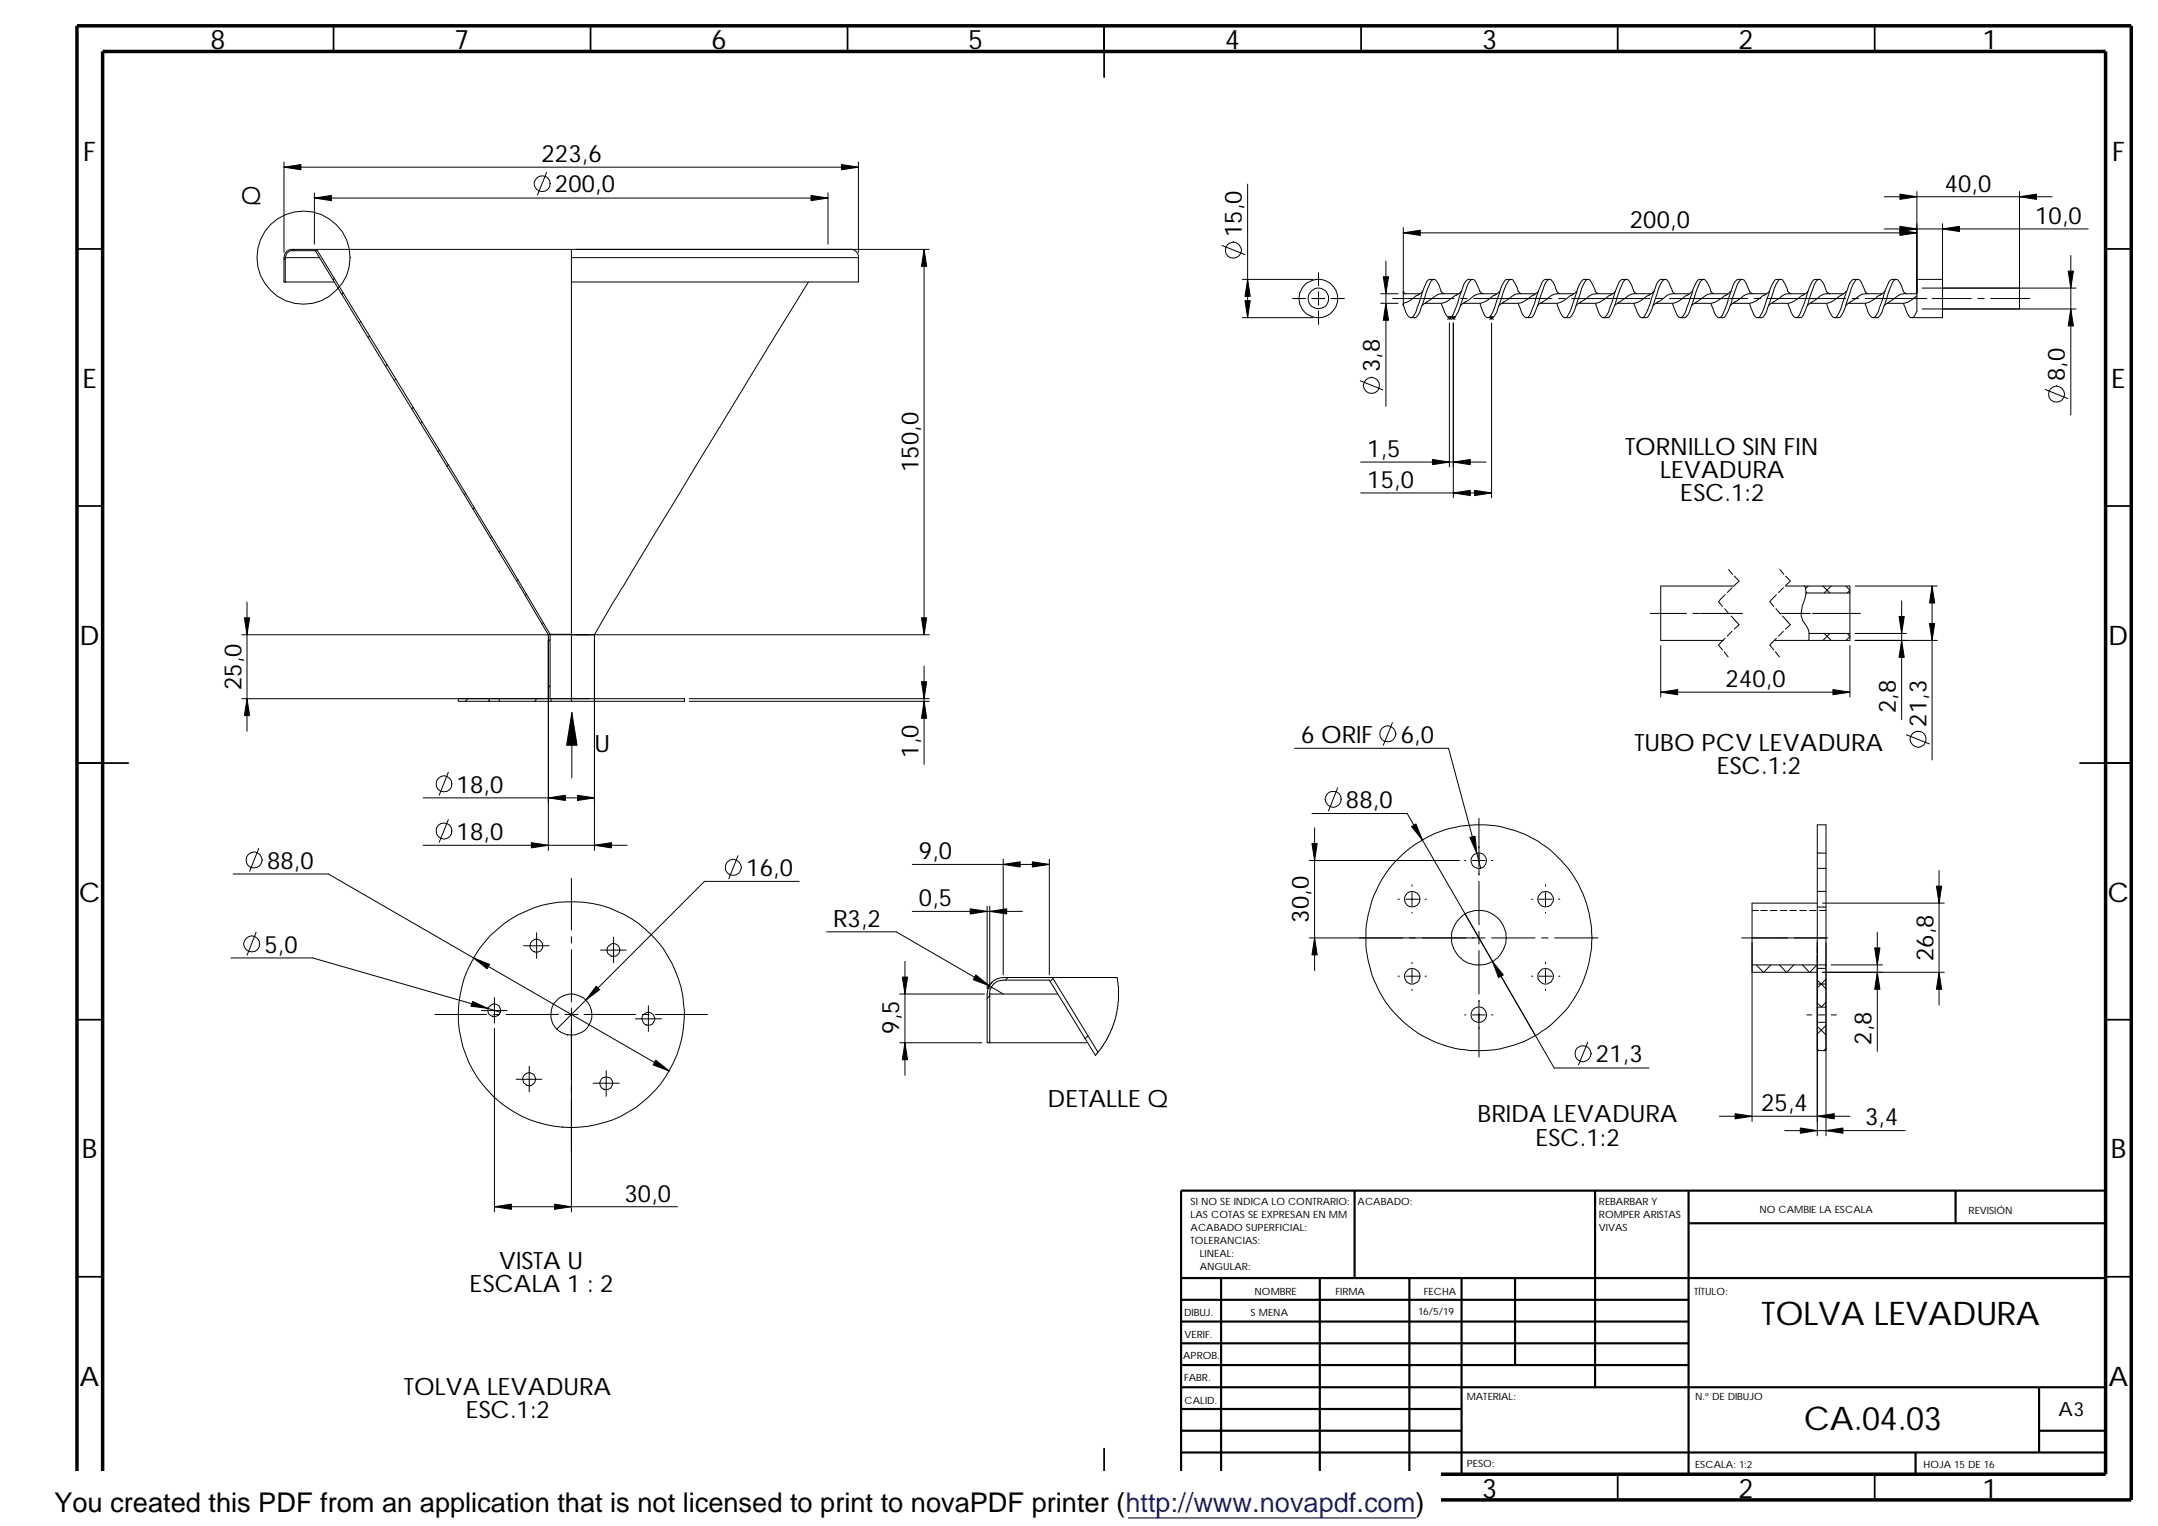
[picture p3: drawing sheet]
<svg xmlns="http://www.w3.org/2000/svg" width="420mm" height="297mm" viewBox="0 0 420 297" stroke-linecap="round" stroke-linejoin="round" font-family="sans-serif">
<g fill="none" stroke="#000" stroke-width=".34">
<path d="M64.9 5v5M115 5v5M165 5v5M215 5v10M265 5v5M315 5v5M365 5v5M15 48.5h5M410 48.5h5M15 98.5h5M410 98.5h5M15 148.5h10"/>
<path d="M405 148.5h10M15 198.5h5M410 198.5h5M15 248.5h5M410 248.5h5M64.9 287v5M115 287v5M165 287v5M215 282v10M265 287v5M315 287v5M365 287v5"/>
</g>
<g fill="none" stroke="#000" stroke-width=".42">
<path d="M263.7 231.8v17M310.6 231.8v38.2M328.8 238.1h81.2M328.8 231.8v55.2M380.7 231.8v6.3M410 231.8h-180v55.2M230 248.8h180M230 253h98.8M230 257.2h98.8M237.7 248.8v38.2M257 248.8v38.2M274.4 248.8v38.2"/>
<path d="M284.6 248.8v38.2M295 248.8v16.9M230 278.5h54.6M230 270h180M230 274.3h54.6M230 261.5h98.8M230 265.7h98.8M397 278.5h13M397 270v12.7M230 282.7h180M373 282.7v4.3"/>
</g>
<path d="M15 5h400v287h-400zM20 10h390v277h-390z" fill="none" stroke="#000" stroke-width=".68" stroke-linecap="butt"/>
<g fill="none" stroke="#000" stroke-width=".19">
<path d="M55.3 31.5v17.6M55.3 32.5h111.8M61.2 38.6h100M61.2 37.5v10M106.4 33.6l-1.8 4.4M161.2 37.5v10M167.1 31.5v17.6M242.9 35.8v26M366.9 38.3h32.6M373.2 37.3v19.8M393.2 37.3v19.8M55.5 50.2h6.6"/>
<path d="M55.5 54.9h9.6M55.5 50.2a1.3 1.3 0 0 1 1.4-1.4h4.5l27.7 45.3 17.7 29.5v42M55.5 50.3l-.2 .3M55.5 50.2v4.7M57.3 48.5l-.2 .3M61.6 48.5h-4.7a1.59 1.59 0 0 0-1.6 1.7v4.7h.2M61.6 48.5l37 60.7 8.5 14.3M61.6 48.5h49.7M61.7 48.6l-.2 .3M65.1 54.2l-.2 .3M66.9 57l-.4 .3M111.3 48.5h52.3a6.4 6.4 0 0 1 2.9 .3l.2 .2a1.41 1.41 0 0 1 .4 1.2"/>
<path d="M111.3 50.2h55.8M111.3 48.5v1.7M111.3 50.2v4.7h55.8v-4.7M111.3 55v68.6M112.3 48.5h68.6M157.4 54.9l-38.1 62.5-3.6 6.2M179.9 48.5v75.1M237.9 47.8l4.5 1.8M241.9 54.4h13.8M251.7 58.1h2.5M255.4 58.1h2.5M256.7 53.1v2.5"/>
<path d="M256.7 56.8v2.6M259.2 58.1h2.5M268.8 59h3.4M268.8 57.2h3.4M269.8 50.8v28.3M271.2 58.1h11.9M273.2 57.2v-.4l.4 .4M273.2 57.2v1.8M273.2 57.2h3.2M273.2 45.3h100M273.2 44.3v12.8M277 56.7l-.4 .4-.9 .5a5.1 5.1 0 0 1-2.5 1.4"/>
<path d="M279.1 54.4a1.19 1.19 0 0 0-1.6 1l-1.6 4.5a2.51 2.51 0 0 1-1.2 1.9 1.94 1.94 0 0 1-1.2-1.7l-.3-.9v.3v-.5M281.2 57.2l-.2-.1a.95 .95 0 0 1-.6-.9 2.54 2.54 0 0 0-1.2-1.8l-.3 .1-.3 .3-1 2.3-1.2 3.6-.3 .6-.3 .5h-1.1M283.6 57.4l-.4 .2a5.8 5.8 0 0 1-2.5 1.4h-3.2M284 57.2h-3.3a4.9 4.9 0 0 0-2.5 1.3l-1.3 1M284.4 58.1h1.3M284.6 56.7l-1.1 .7M285.3 58.8l-1 .7M286.7 54.4a1.3 1.3 0 0 0-1.7 1l-1.2 3.6-.9 2.3-.4 .5h-.3a2.08 2.08 0 0 1-1.2-1.7l-.3-.9M286.9 58.1h15.3M288.7 57.2l-.2-.1a.95 .95 0 0 1-.5-.9l-.6-1.3-.4-.4-.3-.1a2.08 2.08 0 0 0-1.2 1.8l-1.6 4.5-.6 1.1h-.3M291.4 57.2l-3.8 .1-2.4 1.5M292 56.7l-.4 .4-.9 .5a5.1 5.1 0 0 1-2.5 1.4h-3.3"/>
<path d="M294.2 54.4l-1.1 .1a6.3 6.3 0 0 0-1.2 2.6l-.6 1.9a6 6 0 0 1-1.3 2.8h-.6l-.3-.4-.9-2.2M296.2 57.2l-.6-.5-.5-1.2-.5-1h-.7l-1 1.7-1.2 3.7a2.51 2.51 0 0 1-1.2 1.9h-.1M299 57.2l-3.9 .1-3.3 2.2M299.6 56.7l-.5 .4-.9 .5a5.8 5.8 0 0 1-2.5 1.4h-3.3M301.7 54.4h-.8l-.6 .4-2.4 6.5-.4 .5h-.3a2.08 2.08 0 0 1-1.2-1.7l-.3-.9M303.4 58.1h1.3M303.7 57.2l-.2-.1a.95 .95 0 0 1-.6-.9l-.6-1.3-.3-.4-.3-.1a2.08 2.08 0 0 0-1.2 1.8l-.9 2.8-1 2.3-.3 .5h-1.1M306 58.1h15.2M306.4 57.2l-3.8 .1-.7 .3-2.5 1.9M307 56.7l-.4 .4-1 .5a5.1 5.1 0 0 1-2.4 1.4h-3.3M309.2 54.4a1.3 1.3 0 0 0-1.7 1l-1.5 4.5-.9 1.9h-.7l-.3-.4-.9-2.2M310.6 56.7l.5 .5"/>
<path d="M310.6 56.7l-1.1-2.2h-.6a6.3 6.3 0 0 0-1.2 2.6l-.7 1.9a6 6 0 0 1-1.3 2.8h-1M313.9 57.2l-3.9 .1-3.2 2.2M314.5 56.7l-.4 .4-.9 .5a5.8 5.8 0 0 1-2.6 1.4h-3.2M316.7 54.4a1.19 1.19 0 0 0-1.7 1l-1.8 5.3-.7 1.1h-.3a2.08 2.08 0 0 1-1.2-1.7l-.4-.9M318.7 57.2l-.2-.1a.95 .95 0 0 1-.6-.9 2.54 2.54 0 0 0-1.2-1.8l-.3 .1-.3 .3-2.5 6.5-.3 .5h-1.1M321.1 57.4l-.4 .2a5.8 5.8 0 0 1-2.5 1.4h-3.2M321.5 57.2h-3.3a4.9 4.9 0 0 0-2.5 1.3l-1.3 1M322.1 56.7l-1 .7M322.5 58.1h1.3M324.2 54.4a1.3 1.3 0 0 0-1.7 1l-1.9 5.3-.6 1.1h-.3a2.08 2.08 0 0 1-1.2-1.7l-.3-.9M325 58.1h15.3M326.1 57.2l-.5-.4-.7-1.9-.4-.4-.3-.1a2.34 2.34 0 0 0-1.3 1.8l-1.5 4.5-.6 1.1h-1.1"/>
<path d="M328.9 57.2l-3.9 .1-3.2 2.2M329.5 56.7l-.4 .4-.9 .5a5.1 5.1 0 0 1-2.5 1.4h-3.3M331.7 54.4l-1.1 .1a6.3 6.3 0 0 0-1.2 2.6l-1 2.8a2.51 2.51 0 0 1-1.2 1.9h-.3l-.3-.4-1-2.2M333.7 57.2l-.6-.5a5.1 5.1 0 0 0-1.1-2.2h-.6l-.4 .3-1.8 5.1a2.51 2.51 0 0 1-1.2 1.9h-.8M336.5 57.2h-3.3a4.9 4.9 0 0 0-2.5 1.3l-1.3 1M337.1 56.7l-.5 .4-.9 .5a5.8 5.8 0 0 1-2.5 1.4h-3.3M337.8 58.8l-1 .7M339.2 54.4a1.3 1.3 0 0 0-1.7 1l-1.2 3.6-.9 2.3-.4 .5h-.3a2.08 2.08 0 0 1-1.2-1.7l-.3-.9M341.2 57.2l-.2-.1a.95 .95 0 0 1-.6-.9l-.5-1.3-.4-.4-.3-.1a2.08 2.08 0 0 0-1.2 1.8l-.9 2.8-1.1 2.3-.2 .5h-1.1M341.5 58.1h1.3M343.9 57.2l-3.8 .1-2.4 1.5M344.1 58.1h15.2"/>
<path d="M344.5 56.7l-.4 .4-.9 .5a5.1 5.1 0 0 1-2.5 1.4h-3.3M346.7 54.4l-1.1 .1a6.3 6.3 0 0 0-1.2 2.6l-.9 2.8-.9 1.9h-.7l-.4-.4-.8-2.2M348.7 57.2l-.6-.5-.5-1.2-.6-1h-.6a6.3 6.3 0 0 0-1.2 2.6l-1 2.8a2.51 2.51 0 0 1-1.2 1.9h-.8M351.5 57.2h-3.3a2.19 2.19 0 0 0-1.8 .9l-2.1 1.4M352 56.7l-.4 .4-.9 .5a5.8 5.8 0 0 1-2.6 1.4h-3.2M354.2 54.4h-.8l-.6 .4-2.4 6.5-.4 .5h-.3a2.08 2.08 0 0 1-1.2-1.7l-.4-.9M356.2 57.2l-.2-.1a.95 .95 0 0 1-.6-.9 2.54 2.54 0 0 0-1.2-1.8 1.94 1.94 0 0 0-1.2 1.8l-1 2.8-.9 2.3-.3 .5h-1.1M359 57.2l-3.9 .1-.7 .3-2.5 1.9M359.5 56.7l-1.3 .9a5.8 5.8 0 0 1-2.5 1.4h-3.2M360.6 58.1h1.3M361.7 54.4a1.3 1.3 0 0 0-1.7 1l-1.5 4.5-1 1.9h-.6l-.3-.4-.9-2.2M363.1 58.1h12.1"/>
<path d="M363.6 57.2l-.5-.4-.7-1.9-.4-.4h-.6a6.3 6.3 0 0 0-1.2 2.6l-1 2.8-.9 1.9h-1.1M366.4 57.2l-3.9 .1-3.2 2.2M366.9 44.6h39.7M367 56.7l-.4 .4-.9 .5a5.1 5.1 0 0 1-2.5 1.4h-3.3M369.1 54.4a1.19 1.19 0 0 0-1.6 1l-1.6 4.5a2.51 2.51 0 0 1-1.2 1.9 1.94 1.94 0 0 1-1.2-1.7l-.4-.9M370.7 59.2l.3 .9a2.08 2.08 0 0 0 1.2 1.7 1.63 1.63 0 0 0 1-1.7v-5.7h5v7.4h-6M371.2 57.2l-.2-.1a.95 .95 0 0 1-.6-.9 2.54 2.54 0 0 0-1.2-1.8l-.3 .1-.3 .3-1 2.3-1.2 3.6-.3 .6-.3 .5h-1.1M373.2 57.2h-2.5a4.9 4.9 0 0 0-2.5 1.3l-1.3 1M373.2 57.6a5.8 5.8 0 0 1-2.5 1.4h-3.2M374.2 56.1h30M376.2 58.1h7.6M378.2 43.5v13.6"/>
<path d="M385.1 58.1h1.2M387.6 58.1h7.6M393.2 56.1v4M403.2 49.7v31.1M70.3 62.6l-.4 .3M72 65.4l-.3 .2M75.4 71l-.3 .2M77 73.8l-.2 .2M80.4 79.3l-.2 .3M241.9 61.8h13.8M256.7 60.6v2.5M264.8 74.1l4.4 1.8"/>
<path d="M281.9 61.8h1.4M281.9 61.6l.6 .6M282.2 61.6v.6M282.2 62.9v28M282.4 61.6l-.5 .6M282.7 61.6l.6 .6M283 61.6v.6M283 62.9v34M283.2 61.6l-.6 .6M289.6 61.8h1.1M290.2 61.6l.5 .6M290.4 61.6v.6"/>
<path d="M290.4 62.9v34M290.7 61.6l-.6 .6M374.2 60.1h30M398.2 75.8l4.4 1.8M82.1 82.1l-.2 .3M85.6 87.7l-.3 .2M87.3 90.5l-.3 .2M90.7 96l-.3 .3M92.4 98.8l-.3 .3M264.9 96h25.5M264.9 89.9h24.4M48.1 117.2v25.2"/>
<path d="M95.8 104.4l-.3 .3M97.5 107.2l-.3 .3M100.8 112.8l-.2 .3M102.5 115.6l-.2 .3M321.3 119.4h7M329.6 119.4h1.3M331 119.4h8.3M335.8 118.5l.8 1M335.9 115.8l-1.3 1.3 .8 1M336.5 110.9l.8 .9M337.1 119.9l1.5 1.7-.9 .9M337.2 114.4l-.9 .9"/>
<path d="M337.7 114.1h-14.4v10.6h12.2M337.7 112.1l.9 1M338.6 113.1l-.9 .9M345.8 118.5l.8 1M345.9 115.8l-1.3 1.3 .8 1M346.5 119.4h6M346.5 110.9l.8 .9M347 119.9l1.6 1.7-1 .9M347.2 114.4l-.9 .9M347.6 114.1h12.6v1.3M347.7 112.1l.9 1M348.6 113.1l-1 .9"/>
<path d="M351.4 114.1l.1 .5a5.9 5.9 0 0 1-.6 3.5 4.2 4.2 0 0 0 0 2.7 3.9 3.9 0 0 1 1.2 3.9M351.6 115.3l.2 .1M351.6 115.4h8.6M352 114.1l-.5 .5M352.9 119.4h9.3M354.9 114.1l1.4 1.3M356.5 114.1l-1.3 1.3M359.4 114.1l.8 .8-.5 .5M360.2 115.4v7.9M361.2 114.1h16M370.2 117v23.1M376.2 114.1v33.8"/>
<path d="M47.1 136h67.6M47.1 123.6h133.8M89.2 136v.5h6M91.1 136l-.5 .5M95.2 136.5v-.5h2v.5M95.2 136.5h2M95.2 136.3l-.1 .2M97.2 136.5h10.1M104.6 136l-.5 .5M105.8 121.3l-.2 .2M107.1 123.5h4.2M107.1 133.5l-.3 .4"/>
<path d="M107.1 124.5l-.3 .4M107.1 123.5v12.5M107.3 136.5v-.5h26v.5h-22M107.3 136.5h4M111.3 123.6h4.4M111.3 123.6v12.9M111.3 138.7v12.7M115.7 123.6v42M134.2 136h46.7M134.2 136.5h46.7M179.9 129.7v19.1M323.3 125.7v10"/>
<path d="M323.3 134.7h36.9M335.7 126.9l.8 1M335.9 124.2l-1.3 1.4 .8 .9M337.2 122.9l-.9 .9M345.7 126.9l.8 1M345.9 124.2l-1.3 1.4 .8 .9M347.2 122.9l-.9 .9M352.2 123.3h8M355.2 123.3l1.3 1.4M356.3 123.3l-1.4 1.4M359.7 123.3l.5 .6-.8 .8M360.2 123.3v1.4h-14.7"/>
<path d="M360.2 125.7v10M361.2 124.7h16M361.2 123.3h10M82.4 155.3h33.3M87.3 159.5l-1.8 4.4M87.3 150.3l-1.8 4.5M252.1 145.7h29.9l6.3 23.3M255.4 158.4h18.6l25 43.2M260.4 153.4l-1.7 4.4M271.1 140.7l-1.8 4.4M288 159.3v9.5M371.2 143l4.5 1.8"/>
<path d="M45.4 170.1h18.5l66.4 38.4M50.4 165.1l-1.8 4.5M82.4 164.5h39.7M111.3 171v10M143.7 166.6l-1.8 4.5M155.6 171.6h-18.4l-28.8 28.7M177.6 177.4h21.5M177.6 168.3h26.7M192.2 176.4v16.1M192.7 176.4v16.1M195.3 167.2v22.6M204.3 167.2v22.6"/>
<path d="M254.9 167.5h29.2M255.9 161.1v27.8M271.6 167.8a22 22 0 0 1 35.7 4.3 22 22 0 0 1-16.2 32.2 22 22 0 0 1-24.7-26.1 22.3 22.3 0 0 1 5.2-10.4zM272.2 175h.3M273.7 175h2.5M274.9 172.2v.3M274.9 173.8v2.5M274.9 177.6v.1M277.5 175h.2M285.2 167.5h.2M286.7 167.5h2.4M288 169v1.3"/>
<path d="M288 171.6v8.4M290.4 167.5h.3M298.2 175h.2M299.6 175h2.6M300.9 172.2v.3M300.9 173.8v2.5M300.9 177.6v.1M303.4 175h.3M341.1 177.2h1.3M342.8 177.2h1.3M344.7 177.2h1.2M346.6 177.2h1.3"/>
<path d="M348.5 177.2h1.3M350.4 177.2h1.3M352.3 177.2h1.3M353.8 175.8h-12.7v12h14.4v-27.2h-1.7v60.5M353.8 176.6h1.7M353.8 173.5h1.7M353.8 169h1.7M353.8 166.1h1.7M354.2 177.2h1.3M354.8 175.8h23.7M377.5 169.4v26.2M45 186.5h15.9l36.6 10.5"/>
<path d="M49.9 181.5l-1.8 4.5M84.7 197.5h10M93.7 196.7h5M96 197.5h1.3M96.3 194.2v5M98.6 197.5h10.1M101.9 184.1h5M104.5 181.6v4.9M110 197.5h2.5M111.3 182.3v1.3M111.3 184.9v10.1M111.3 196.2v39.7"/>
<path d="M113.7 197.5h10.1M116.9 184.9h5M119.5 182.4v5M123.7 198.3h5.1M125.1 197.5h1.2M126.2 195.8v5M127.6 197.5h10.2M161 181.4h13.5l20.8 12.1M175.2 193.5h16.5M176.2 187.1v22.2M192.7 193.5h13.2M192.7 193.8l-.5 .5"/>
<path d="M192.7 193.5v9.5M193.2 191.1l-.4 .4-.4 1M196.3 190.3l-.6 .5M204.9 190.3h-9.6a3.2 3.2 0 0 0-3.1 3.2v9.5h.5M204.9 190.3h12.6l.3 1.7v2.9l-.6 3.4-.6 1.8-1.2 2.5-.7 1.1-1.4 1.7-9-14.6h-9a2.61 2.61 0 0 0-2.6 2.7M204.9 190.3l8.9 14.5M205 190.5l-.5 .5M254.9 182.6h34.2M272.2 190h.3M273.7 190h2.5M274.9 187.3v.3M274.9 188.8v2.5"/>
<path d="M274.9 192.6v.2M277.5 190h.2M285.2 197.6h.2M286.7 197.6h2.4M288 181.3v2.5M288 185v8.5M288 194.8v1.2M288 196.3v9.5M290.4 182.6h8.5M290.4 197.6h.3M290.6 187.1l12 20.8h18.5M298.2 190h.2"/>
<path d="M299.6 190h2.6M300.1 182.6h1.3M300.9 187.3v.3M300.9 188.8v2.5M300.9 192.6v.2M302.7 182.6h8.4M303.4 190h.3M339.1 182.6h16.8M341.1 189.3h12.7M341.1 183.5v34.8M342 187.8l1.3 1.5M344.8 187.8l-1.4 1.5"/>
<path d="M346.5 187.8l1.3 1.5M349.2 187.8l-1.3 1.5M350.9 187.8l1.4 1.5M351.8 197.6h.9M353.7 187.8l-1.3 1.5M353.8 196h1.7v3h-1.7zM353.8 191.5h1.7M353.8 188.5h1.7M353.8 199.8l1.7 1.7M353.8 195.3l.9 .7M353.8 190.8l1.7 1.7M354 197.6h1.3"/>
<path d="M354.8 189.3h23.7M355.4 187.8l.1 .2M355.5 199.6l-1.7 1.7M355.5 190.6l-1.7 1.7M355.5 195.1l-.9 .9M355.5 183.5v37.6M356.5 187.8h10M356.5 197.6h1M365.5 181.5v23.2M96.3 200.2v35.7M100.5 210.1h5M103 207.5v5"/>
<path d="M115.5 210.8h5.1M118 208.4v5M175.2 203h16M192.7 203h19M192.7 202.8l-.2 .2M211.8 201.6l-.6 .6M309.1 202.9l-1.8 4.4M334.8 217.3h25.4M353.8 204.2l.4 .3M353.8 204.5h1.7M355.5 204.1l-.4 .4M96.3 234.9h35.6"/>
<path d="M347.5 220.1h23.4"/>
<circle cx="105.6" cy="35.8" r="1.54"/>
<circle cx="59.1" cy="50.2" r="9.1"/>
<circle cx="240.1" cy="48.7" r="1.58"/>
<circle cx="256.7" cy="58.1" r="1.97"/>
<circle cx="256.7" cy="58.1" r="3.7"/>
<circle cx="267" cy="75" r="1.58"/>
<circle cx="400.4" cy="76.7" r="1.58"/>
<circle cx="86.4" cy="152.6" r="1.54"/>
<circle cx="259.6" cy="155.6" r="1.54"/>
<circle cx="270.2" cy="142.9" r="1.58"/>
<circle cx="373.5" cy="143.9" r="1.54"/>
<circle cx="49.5" cy="167.4" r="1.58"/>
<circle cx="86.4" cy="161.7" r="1.54"/>
<circle cx="142.8" cy="168.9" r="1.58"/>
<circle cx="274.9" cy="175" r="1.5"/>
<circle cx="287.9" cy="167.5" r="1.49"/>
<circle cx="300.9" cy="175" r="1.5"/>
<circle cx="49" cy="183.8" r="1.54"/>
<circle cx="96.2" cy="196.7" r="1.21"/>
<circle cx="104.4" cy="184.1" r="1.24"/>
<circle cx="111.2" cy="197.5" r="22"/>
<circle cx="111.3" cy="197.5" r="4"/>
<circle cx="119.4" cy="184.9" r="1.24"/>
<circle cx="126.3" cy="198.3" r="1.26"/>
<circle cx="274.9" cy="190" r="1.5"/>
<circle cx="287.9" cy="197.5" r="1.49"/>
<circle cx="287.9" cy="182.5" r="5.3"/>
<circle cx="300.9" cy="190" r="1.5"/>
<circle cx="103.1" cy="210.1" r="1.26"/>
<circle cx="118" cy="210.9" r="1.26"/>
<circle cx="308.2" cy="205.1" r="1.58"/>
</g>
<g fill="#000" stroke="#000" stroke-width=".19">
<path d="M55.3 32.5l3.3-.5v1zM61.2 38.6l3.3-.6v1.1zM157.9 38l3.3 .6-3.3 .5zM163.8 32l3.3 .5-3.3 .5zM369.9 37.8l3.3 .5-3.3 .5zM393.2 38.3l3.3-.5v1zM179.9 48.5l.5 3.3h-1zM242.9 54.4l.5 3.3h-1zM269.8 59l.5 3.3h-1zM269.3 53.9h1l-.5 3.3zM273.2 45.3l3.3-.5v1zM369.9 44.8l3.3 .5-3.3 .5z"/>
<path d="M369.9 44.1l3.3 .5-3.3 .5zM378.2 44.6l3.3-.5v1zM402.7 52.8h1l-.5 3.3zM242.4 58.5h1l-.5 3.3zM403.2 60.1l.5 3.3h-1zM278.9 89.4l3.3 .5-3.3 .6zM283 96l3.3-.6v1.1zM283 89.9l3.3-.5v1.1zM287.1 95.4l3.3 .6-3.3 .5zM376.2 114.1l.5 3.3h-1zM48.1 136l.5 3.3h-1zM47.6 120.3h1l-.5 3.3z"/>
<path d="M111.3 138.7l1.1 6.4h-2.1zM179.4 132.7h1l-.5 3.3zM179.9 136.5l.5 3.3h-1zM179.4 120.3h1l-.5 3.3zM323.3 134.7l3.3-.5v1zM356.9 134.2l3.3 .5-3.3 .5zM369.7 120h1.1l-.6 3.3zM370.2 124.7l.6 3.3h-1.1zM375.7 121.4h1l-.5 3.3zM106.8 155.3l3.3-.5v1zM112.4 154.8l3.3 .5-3.3 .5zM103.5 164l3.3 .5-3.3 .5z"/>
<path d="M115.7 164.5l3.3-.5v1zM188.9 176.9l3.3 .5-3.3 .5zM192.7 177.4l3.3-.5v1zM195.3 168.3l3.3-.5v1zM201 167.8l3.3 .5-3.3 .5zM255.4 164.2h1.1l-.6 3.3zM274.8 160.9l.9-.5 1.2 3.1zM286.2 163l1-.2 .3 3.3zM377 172.5h1l-.5 3.3zM92.2 186.5l3.1 1.2-.5 .9zM92 194.9l3 1.4-3.3-.4zM116.1 192l.7 .6-2.8 2.1z"/>
<path d="M175.7 190.2h1l-.5 3.3zM190 189.8l2.6 2.1-3.1-1.2zM255.9 182.6l.6 3.3h-1.1zM290.6 187.1l2.1 2.7-.9 .5zM365.5 189.3l.5 3.3h-1zM365 184.5h1l-.5 3.3zM377.5 189.3l.5 3.3h-1zM127.7 206.4l2.6 2.1-3.1-1.2zM176.2 203l.5 3.3h-1zM337.8 216.8l3.3 .5-3.3 .5zM353.8 217.3l3.3-.5v1zM96.3 234.9l3.3-.5v1z"/>
<path d="M107.9 234.4l3.4 .5-3.4 .5zM350.5 219.6l3.3 .5-3.3 .5zM355.5 220.1l3.3-.5v1z"/>
</g>
<path d="M7.9 286.5h272.6v10.5h-272.6z" fill="#fff"/>
<path d="M219.6 295.5h56.1" fill="none" stroke="#00f" stroke-width=".26"/>
<g font-size="6.3">
<text x="343" y="258">TOLVA LEVADURA</text>
<text x="351.2" y="278.4">CA.04.03</text>
</g>
<text font-size="5.3" x="10.6" y="294.4">You created this PDF from an application that is not licensed to print to novaPDF printer (http://www.novapdf.com)</text>
<g font-size="5.2">
<text x="41" y="9.5">8</text>
<text x="88.5" y="9.5">7</text>
<text x="138.5" y="9.5">6</text>
<text x="188.5" y="9.5">5</text>
<text x="238.5" y="9.5">4</text>
<text x="288.5" y="9.5">3</text>
<text x="338.5" y="9.5">2</text>
<text x="386" y="9.5">1</text>
<text x="16.2" y="31.3">F</text>
<text x="411.2" y="31.3">F</text>
<text x="16.1" y="75.6">E</text>
<text x="411.1" y="75.6">E</text>
<text x="15.5" y="125.5">D</text>
<text x="410.5" y="125.5">D</text>
<text x="15.3" y="175.5">C</text>
<text x="410.3" y="175.5">C</text>
<text x="15.9" y="225.5">B</text>
<text x="411" y="225.5">B</text>
<text x="15.5" y="269.8">A</text>
<text x="410.5" y="269.8">A</text>
<text x="41" y="291.5">8</text>
<text x="88.5" y="291.5">7</text>
<text x="138.5" y="291.5">6</text>
<text x="188.5" y="291.5">5</text>
<text x="238.5" y="291.5">4</text>
<text x="288.5" y="291.5">3</text>
<text x="338.5" y="291.5">2</text>
<text x="386" y="291.5">1</text>
</g>
<g font-size="4.7">
<text x="105.4" y="31.5">223,6</text>
<text x="46.9" y="39.7">Q</text>
<text x="108" y="37.5">200,0</text>
<text x="378.6" y="37.3">40,0</text>
<text x="241.8" y="46.2" transform="rotate(-90 241.8 46.2)">15,0</text>
<text x="317.3" y="44.3">200,0</text>
<text x="396.2" y="43.5">10,0</text>
<text x="268.6" y="72.5" transform="rotate(-90 268.6 72.5)">3,8</text>
<text x="402" y="74.2" transform="rotate(-90 402 74.2)">8,0</text>
<text x="266.2" y="88.9">1,5</text>
<text x="316.4" y="88.5">TORNILLO SIN FIN</text>
<text x="178.8" y="91.9" transform="rotate(-90 178.8 91.9)">150,0</text>
<text x="266.2" y="94.9">15,0</text>
<text x="323.3" y="93.1">LEVADURA</text>
<text x="327.2" y="97.6">ESC.1:2</text>
<text x="47" y="134.3" transform="rotate(-90 47 134.3)">25,0</text>
<text x="336" y="133.7">240,0</text>
<text x="369.1" y="138.8" transform="rotate(-90 369.1 138.8)">2,8</text>
<text x="375.1" y="141.4" transform="rotate(-90 375.1 141.4)">21,3</text>
<text x="115.7" y="146.3">U</text>
<text x="178.8" y="147.5" transform="rotate(-90 178.8 147.5)">1,0</text>
<text x="253.3" y="144.6">6 ORIF</text>
<text x="272.7" y="144.6">6,0</text>
<text x="318.3" y="146.2">TUBO PCV LEVADURA</text>
<text x="88.9" y="154.3">18,0</text>
<text x="334.3" y="150.7">ESC.1:2</text>
<text x="262" y="157.3">88,0</text>
<text x="88.9" y="163.4">18,0</text>
<text x="178.9" y="167.2">9,0</text>
<text x="52" y="169.1">88,0</text>
<text x="145.3" y="170.5">16,0</text>
<text x="178.9" y="176.4">0,5</text>
<text x="254.8" y="179.6" transform="rotate(-90 254.8 179.6)">30,0</text>
<text x="51.5" y="185.4">5,0</text>
<text x="162.2" y="180.4">R3,2</text>
<text x="376.4" y="187.1" transform="rotate(-90 376.4 187.1)">26,8</text>
<text x="175.1" y="201.2" transform="rotate(-90 175.1 201.2)">9,5</text>
<text x="364.4" y="203.4" transform="rotate(-90 364.4 203.4)">2,8</text>
<text x="310.7" y="206.8">21,3</text>
<text x="204" y="215.4">DETALLE Q</text>
<text x="287.7" y="218.5">BRIDA LEVADURA</text>
<text x="342.9" y="216.3">25,4</text>
<text x="363.1" y="219.1">3,4</text>
<text x="299" y="223">ESC.1:2</text>
<text x="121.6" y="233.9">30,0</text>
<text x="91.4" y="251.5">ESCALA 1 : 2</text>
<text x="97.2" y="246.9">VISTA U</text>
<text x="78.7" y="271.5">TOLVA LEVADURA</text>
<text x="90.7" y="276">ESC.1:2</text>
</g>
<text font-size="3.8" x="400.8" y="275.5">A3</text>
<g font-size="1.9">
<text x="231.8" y="234.6">SI NO SE INDICA LO CONTRARIO:</text>
<text x="231.8" y="237.2">LAS COTAS SE EXPRESAN EN MM</text>
<text x="231.8" y="239.6">ACABADO SUPERFICIAL:</text>
<text x="264.3" y="234.6">ACABADO:</text>
<text x="311.3" y="239.6">VIVAS</text>
<text x="311.3" y="234.6">REBARBAR Y</text>
<text x="311.3" y="237.1">ROMPER ARISTAS</text>
<text x="342.6" y="236.1">NO CAMBIE LA ESCALA</text>
<text x="383.3" y="236.2">REVISIÓN</text>
<text x="231.8" y="242.2">TOLERANCIAS:</text>
<text x="233.6" y="244.6">LINEAL:</text>
<text x="233.6" y="247.2">ANGULAR:</text>
<text x="260" y="252">FIRMA</text>
<text x="277.2" y="252">FECHA</text>
<text x="329.9" y="252">TÍTULO:</text>
<text x="230.5" y="256.1">DIBUJ.</text>
<text x="243.5" y="256.2">S MENA</text>
<text x="244.3" y="252.1">NOMBRE</text>
<text x="276.1" y="256.1">16/5/19</text>
<text x="230.6" y="260.5">VERIF.</text>
<text x="230.4" y="264.5">APROB.</text>
<text x="230.5" y="268.8">FABR.</text>
<text x="230.6" y="273.2">CALID.</text>
<text x="285.6" y="272.6">MATERIAL:</text>
<text x="330" y="272.6">N.º DE DIBUJO</text>
<text x="285.6" y="285.6">PESO:</text>
<text x="330" y="285.7">ESCALA: 1:2</text>
<text x="374.5" y="285.7">HOJA 15 DE 16</text>
</g>
</svg>
